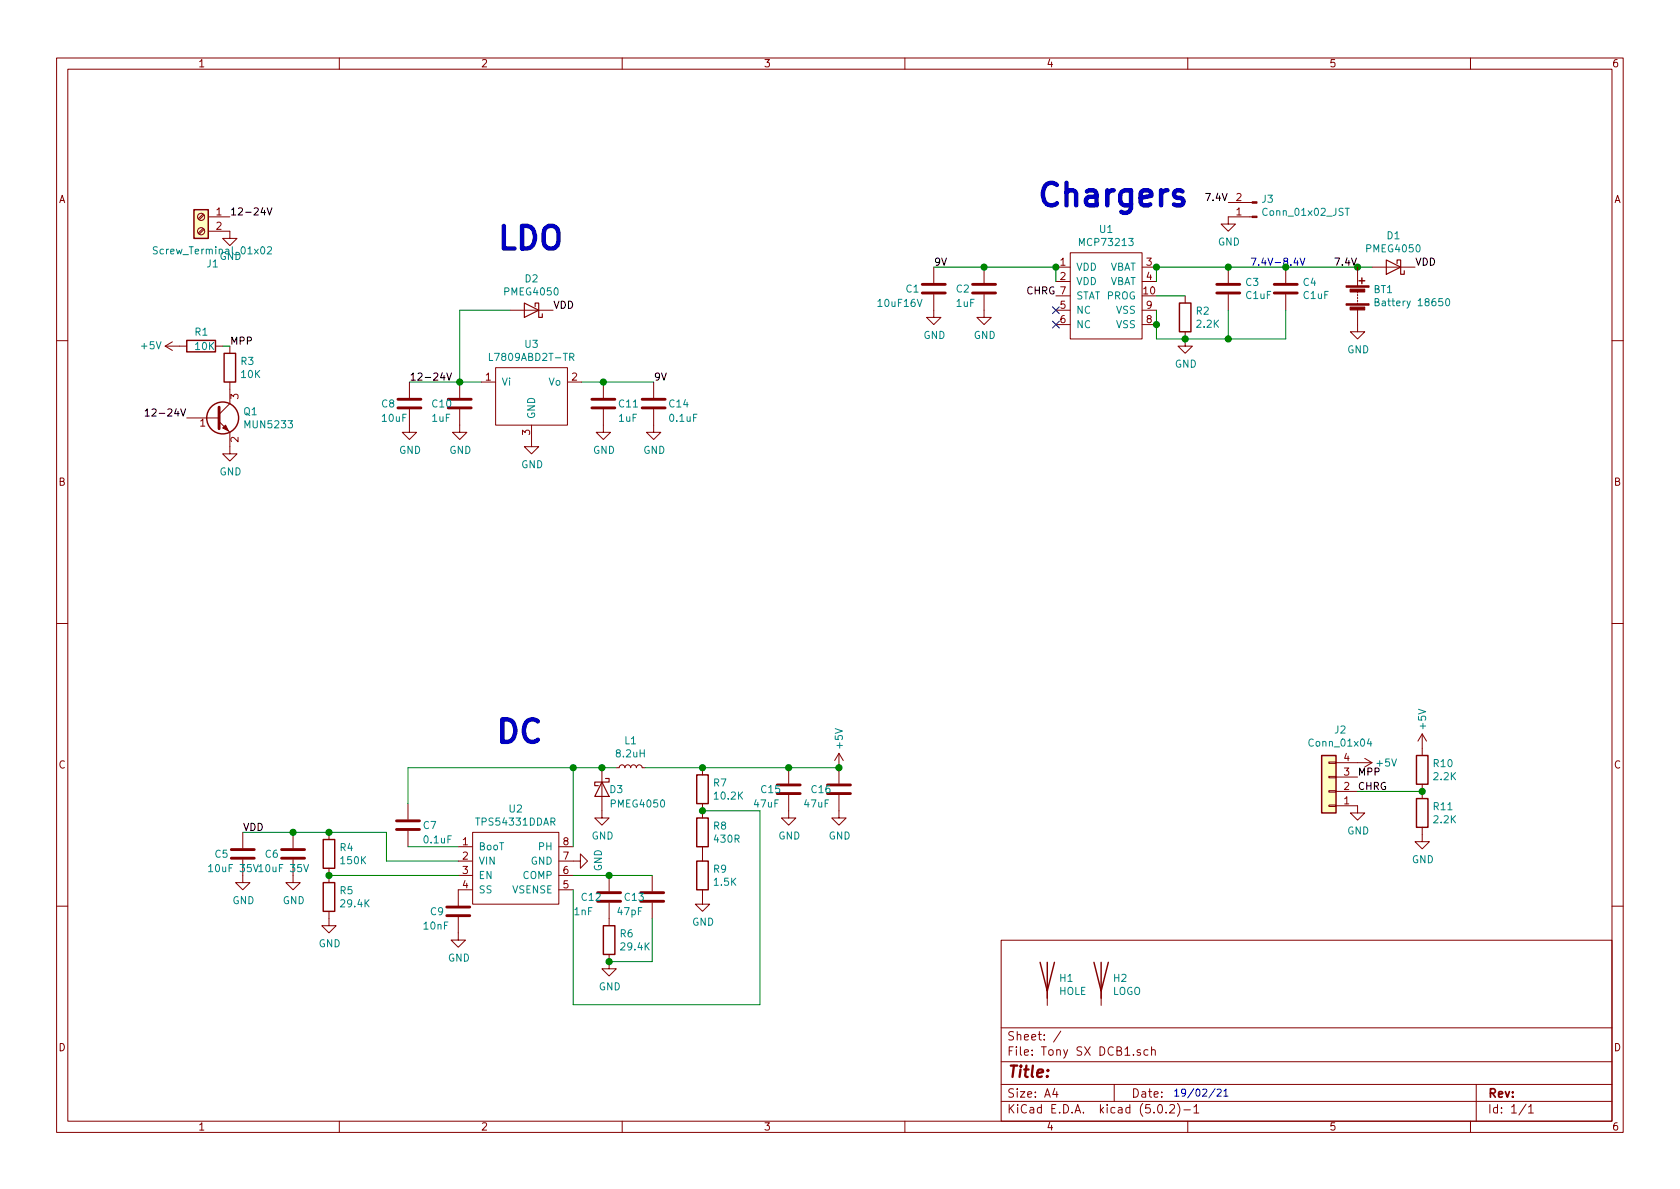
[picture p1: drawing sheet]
<svg xmlns="http://www.w3.org/2000/svg" width="297mm" height="210mm" viewBox="0 0 297 210" stroke-linecap="round" stroke-linejoin="round" font-family="sans-serif">
<g fill="none" stroke="#840000" stroke-width=".18">
<path d="M10 10.3h277v189.9h-277zM12 12.2h273v186.1h-273zM60 10.3v1.9M110 10.3v1.9M160 10.3v1.9M210 10.3v1.9M260 10.3v1.9M35.9 37.8l-.8 .9M36.1 38l-.9 .9M36.8 38.3h3.8M217.2 35.8h4.2M221.4 38.3h-4.2v1.3h1.2l-1.2 1.3-1.3-1.3h1.3"/>
<path d="M35.9 40.4l-.8 .8M36.1 40.6l-.9 .8M36.8 40.9h3.8v1.3h1.3l-1.3 1.2-1.2-1.2h1.2M90.2 54.9h7.6M165.1 52.1v4h1.3l-1.3 1.3-1.3-1.3h1.3M165.1 47.2v2.8M174 52.1v4h1.3l-1.3 1.3-1.3-1.3h1.3M174 47.2v2.8M186.7 47.2h2.5M186.7 49.8h2.5M186.7 54.9h2.5M186.7 57.4h2.5"/>
<path d="M186.7 52.3h2.5M189.2 44.7h12.7v15.2h-12.7zM201.9 47.2h2.6M201.9 49.8h2.6M201.9 54.9h2.6M201.9 57.4h2.6M209.5 58.7v2.5h1.3l-1.3 1.3-1.2-1.3h1.2M209.5 52.3v1.3M217.2 47.2v2.8M217.2 52.1v2.8M227.3 47.2v2.8M227.3 52.1v2.8"/>
<path d="M240 54.9v3.8h1.3l-1.3 1.2-1.2-1.2h1.2M240 47.2v3.3M240 51.6v.2M240 52.1v.2M240 52.6v.2M240 53.1v.2M240 53.6v.2M242.6 47.2h7.6M10 60.2h2M29.2 61.2h3.8M29.2 61.2l1.3 .8M30.5 60.4l-1.3 .8"/>
<path d="M33 73.9h5.7M38.1 61.2h1.3M38.7 74.5l1.9 1.9v3.9h1.3l-1.3 1.2-1.2-1.2h1.2M40.6 67.6v3.8l-1.9 1.9M40.6 61.2v1.3M72.4 72.4v4h1.3l-1.3 1.3-1.3-1.3h1.3M72.4 67.6v2.8M81.3 72.4v4h1.2l-1.2 1.3-1.3-1.3h1.3M81.3 67.6v2.8M85.1 67.6h2.5M87.6 65h12.7v10.2h-12.7zM94 75.2v3.8h1.2l-1.2 1.3-1.3-1.3h1.3"/>
<path d="M100.3 67.6h2.6M106.7 72.4v4h1.2l-1.2 1.3-1.3-1.3h1.3M106.7 67.6v2.8M115.6 72.4v4h1.2l-1.2 1.3-1.3-1.3h1.3M115.6 67.6v2.8M285 60.2h2M10 110.3h2M285 110.3h2M106.4 135.8v8.8h1.3l-1.3 1.3-1.2-1.3h1.2M109 135.8h.5l.1-.4 .3-.2 .4 .2 .2 .4 .1-.4 .3-.2 .4 .2 .2 .4 .1-.4 .3-.2 .4 .2 .2 .4 .1-.4 .3-.2 .5 .2 .1 .4h.5M124.2 135.8v1.2M139.4 135.8v2.8"/>
<path d="M148.3 133.2v5.4M148.3 133.2l-.7 1.3M148.3 133.2l.8 1.3M234.9 134.7h1.3v.3h-1.3zM234.9 137.3h1.3v.2h-1.3zM234.9 139.8h1.3v.3h-1.3zM236.2 139.9h3.8M236.2 137.4h3.8M236.2 134.9h6.4M241.3 134.1l1.3 .8M242.6 134.9l-1.3 .7M251.5 129.8v3.8"/>
<path d="M251.5 138.7v2.5M251.5 129.8l-.8 1.3M251.5 129.8l.7 1.3M42.9 152v4.1h1.3l-1.3 1.2-1.2-1.2h1.2M42.9 147.2v2.8M51.8 152v4.1h1.3l-1.3 1.2-1.3-1.2h1.3M51.8 147.2v2.8M58.2 147.2v1.3M58.2 153.5v2.6M72.1 142.1v2.8M72.1 146.9v2.8M81 149.7h2.6"/>
<path d="M81 152.3h2.6M81 154.8h2.6M83.6 147.2h15.2v12.7h-15.2zM83.6 157.3h-2.6v2.8M98.8 152.3h3.8v-1.3l1.3 1.3-1.3 1.2v-1.2M98.8 149.7h2.5M98.8 154.8h2.5M98.8 157.3h2.5M107.7 154.8v2.8M107.7 159.6v4.1M115.3 154.8v2.8M115.3 159.6v2.8"/>
<path d="M124.2 157.3v2.6h1.3l-1.3 1.3-1.3-1.3h1.3M124.2 142.1v2.5M124.2 149.7v2.6M139.4 140.6v4h1.3l-1.3 1.3-1.2-1.3h1.2M148.3 140.6v4h1.3l-1.3 1.3-1.2-1.3h1.2M234.9 142.4h1.3v.2h-1.3zM236.2 142.5h3.8v1.3h1.3l-1.3 1.2-1.2-1.2h1.2M251.5 146.3v2.5h1.2l-1.2 1.3-1.3-1.3h1.3M10 160.2h2M58.2 161.2v2.5h1.2l-1.2 1.3-1.3-1.3h1.3M81 162.2v4h1.3l-1.3 1.3-1.2-1.3h1.2M107.7 168.8v2.5h1.3l-1.3 1.3-1.3-1.3h1.3"/>
<path d="M177 166.3h108v32h-108zM185.2 175.3v2.5M194.7 175.3v2.5M285 160.2h2M60 198.3v1.9M110 198.3v1.9M160 198.3v1.9M177 194.8h108M177 191.8h108M177 187.8h108M177 181.8h108M186.5 192.5l-.4 1h1"/>
<path d="M186.8 193v1M187.6 182.3l-1.3 2M197 191.8v3M201.6 185.7a.37 .37 0 0 0-.6 .1l.1 .2 .5 .2 .1 .1-.2 .3-.5-.1M203 185.7l-.5-.1-.2 .3v.6l.2 .1 .5-.1M203.6 185.7h.1a.37 .37 0 0 1 .6 .1v.8M203.6 185.1v1.5M204.8 195.5l.4-.2a.94 .94 0 0 1 0 1.5 .79 .79 0 0 1-.4-1.3zM206.2 196.7v.1M206.8 195.5l.2-.2h.4l.2 .2 .1 .3-.1 .2-.8 .8h.9M208.2 195.1a1.71 1.71 0 0 1 0 2.3M209.3 196.3h1.2"/>
<path d="M210 198.3v1.9M211.1 195.8l.4-.5v1.5M211.1 196.8h.9M260 198.3v1.9M261 191.8v6.5M269.8 195.2l-1.2 2M270.3 195.8l.4-.5v1.5M270.3 196.8h.8"/>
<circle cx="35.6" cy="38.3" r=".63"/>
<circle cx="35.6" cy="40.9" r=".63"/>
</g>
<g fill="#ffffc2" stroke="#ffffc2" stroke-width=".18">
<path d="M233.7 133.6h2.5v10.2h-2.5z"/>
<path d="M34.3 37.1h2.5v5.1h-2.5z"/>
</g>
<g fill="none" stroke="#840000" stroke-width=".25">
<path d="M34.3 37.1h2.5v5.1h-2.5zM208.5 53.6h2.1v5.1h-2.1zM240.3 49.7h1M240.8 49.1v1.1M33 60.2h5.1v2h-5.1zM39.6 62.5h2.1v5.1h-2.1zM123.2 137h2v5.1h-2zM233.7 133.6h2.5v10.2h-2.5zM250.4 133.6h2.1v5.1h-2.1zM57.1 148.5h2.1v5h-2.1zM57.1 156.1h2.1v5.1h-2.1zM123.2 144.6h2v5.1h-2z"/>
<path d="M123.2 152.3h2v5h-2zM250.4 141.2h2.1v5.1h-2.1zM106.7 163.7h2v5.1h-2zM183.9 170.2l1.3 5.1 1.2-5.1M185.2 170.2v6.3M193.4 170.2l1.3 5.1 1.3-5.1M194.7 170.2v6.3"/>
<circle cx="39.4" cy="73.9" r="2.82"/>
</g>
<g fill="none" stroke="#008484" stroke-width=".18">
<path d="M237.8 36.8h.8M27.8 43.7l-.5-.1-.1 .2v.4l.6 .2v.3l-.2 .2h-.5M47.3 43.8l.5-.2 .2 .4v.2l-.8 .7h.8M243.1 53.4h.6v-.5l-.6-.1v1.3h.5l.3-.3v-.2l-.3-.2M255.7 52.9l.2-.1a.69 .69 0 0 1 .4 .6 .69 .69 0 0 1-.4 .7l-.2-.2-.1-.3zM86.5 62.5v1.2h.6M100.7 63.1h.6l.2-.2-.1-.3-.2-.1h-.5v1.2M101 63.1l.5 .6M242.1 130.6l-.3 .9h.7M242.4 131.1v.8M36.9 153.2l.4-.3v1.2M36.9 154.1h.7"/>
<path d="M53.7 152.9l.4 1.2 .5-1.2"/>
</g>
<g fill="none" stroke="#840000" stroke-width=".51">
<path d="M163.1 51.8h4M163.1 50.3h4M172 51.8h4M172 50.3h4M215.1 51.8h4.1M215.1 50.3h4.1M225.3 51.8h4.1M225.3 50.3h4.1M38.7 72v3.8M70.4 72.1h4M70.4 70.6h4M79.2 72.1h4.1"/>
<path d="M79.2 70.6h4.1M104.6 72.1h4.1M104.6 70.6h4.1M113.5 72.1h4.1M113.5 70.6h4.1M137.4 138.8h4.1M146.3 138.8h4.1M40.9 151.8h4.1M40.9 150.2h4.1M49.8 151.8h4M49.8 150.2h4M70.1 146.7h4.1"/>
<path d="M70.1 145.2h4.1M105.7 159.4h4M105.7 157.9h4M113.3 159.4h4M113.3 157.9h4M137.4 140.3h4.1M146.3 140.3h4.1M79 161.9h4.1M79 160.4h4.1"/>
</g>
<path d="M209.1 33.9l-.4-.3h-.6l-.4 .3-.1 .3 .1 .6 .4 .2h.6l.4 .2 .2 .4-.2 .5-.4 .2h-.8l-.3-.2" fill="none" stroke="#0000c2" stroke-width=".79"/>
<path d="M229.1 45.6l-.3 .9h.8M229.9 45.6l.4 1.3 .4-1.3M214.8 192.5l-1.1 1.7M215.2 192.7l.5-.1 .2 .3-.8 .9h.8M216.4 192.9l.4-.3v1.2M216.4 193.8h.7" fill="none" stroke="#0000c2" stroke-width=".18"/>
<path d="M186.1 56.8l1.2 1.2M186.1 54.2l1.2 1.3M187.3 56.8l-1.2 1.2M187.3 54.2l-1.2 1.3" fill="none" stroke="#000084" stroke-width=".18"/>
<path d="M92.7 53.6l2.5 1.3-2.5 1.2zM94.6 54.2v-.6h.6v2.5h.7v-.6M245.1 46l2.5 1.2-2.5 1.3zM247 46.6v-.6h.6v2.5h.7v-.6M106.4 138.3l1.3 2.5h-2.5zM107.1 137.7h.6v.6h-2.5v.6h.6" fill="none" stroke="#840000" stroke-width=".2"/>
<g fill="none" stroke="#008400" stroke-width=".18">
<path d="M90.2 54.9h-8.9v12.7M165.1 47.2h21.6v2.6M204.5 54.9v5h22.8v-5M204.5 52.3h5M217.2 54.9v5M242.6 47.2h-38.1v2.6M39.4 61.2h1.2M72.4 67.6h12.7M102.9 67.6h12.7M101.3 135.8v13.9M109 135.8h-36.9v6.3M114 135.8h34.3"/>
<path d="M240 139.9h11.5M42.9 147.2h25.4v5.1h12.7M58.2 154.8h22.8M72.1 149.7h8.9M101.3 154.8h14M124.2 143.4h10.2v34.3h-33.1v-20.4M115.3 162.4v7.6h-7.6"/>
</g>
<g fill="#008400" stroke="#008400" stroke-width=".25">
<circle cx="81.3" cy="67.6" r=".51"/>
<circle cx="58.2" cy="154.8" r=".51"/>
<circle cx="58.2" cy="147.2" r=".51"/>
<circle cx="51.8" cy="147.2" r=".51"/>
<circle cx="101.3" cy="135.8" r=".51"/>
<circle cx="106.4" cy="135.8" r=".51"/>
<circle cx="107.7" cy="154.8" r=".51"/>
<circle cx="107.7" cy="170" r=".51"/>
<circle cx="124.2" cy="143.4" r=".51"/>
<circle cx="124.2" cy="135.8" r=".51"/>
<circle cx="139.4" cy="135.8" r=".51"/>
<circle cx="148.3" cy="135.8" r=".51"/>
<circle cx="251.5" cy="139.9" r=".51"/>
<circle cx="106.7" cy="67.6" r=".51"/>
<circle cx="209.6" cy="59.9" r=".51"/>
<circle cx="204.5" cy="57.4" r=".51"/>
<circle cx="204.5" cy="47.2" r=".51"/>
<circle cx="217.2" cy="47.2" r=".51"/>
<circle cx="227.3" cy="47.2" r=".51"/>
<circle cx="217.2" cy="59.9" r=".51"/>
<circle cx="174" cy="47.2" r=".51"/>
<circle cx="186.7" cy="47.2" r=".51"/>
<circle cx="240" cy="47.2" r=".51"/>
</g>
<g fill="#840000" stroke="#840000" stroke-width=".18">
<path d="M39.4 75.7l.5-.5 .5 1z"/>
<path d="M221.4 35.7h.8v.2h-.8z"/>
<path d="M221.4 38.2h.8v.3h-.8z"/>
<path d="M238 53.7h4.1v.3h-4.1z"/>
<path d="M238 50.5h4.1v.3h-4.1z"/>
<path d="M238.7 54.3h2.6v.5h-2.6z"/>
<path d="M238.7 51.1h2.6v.5h-2.6z"/>
</g>
<path d="M46.5 36.7l-.3 .9h.7M47.2 36.7l.5 1.3 .4-1.3M25.7 72.7l.3-.4v1.3M25.7 73.6h.7M26.9 72.4l.5-.1 .2 .1v.3v.2l-.8 .7h.8M78.2 65.9l-.3 .9h.8M79 66l.4 1.2 .4-1.2" fill="none" stroke="#000" stroke-width=".18"/>
<g font-size="5.6" fill="#0000c2">
<text x="183.1" y="36.5">Chargers</text>
<text x="87.6" y="44.1">LDO</text>
<text x="87.4" y="131.4">DC</text>
</g>
<text font-size="2.8" fill="#840000" x="178" y="190.5">Title:</text>
<g font-size="2.1" fill="#840000">
<text x="178" y="184">Sheet: /</text>
<text x="178" y="186.7">File: Tony SX DCB1.sch</text>
<text x="178" y="196.9">KiCad E.D.A. kicad (5.0.2)-1</text>
<text x="178" y="194.1">Size: A4</text>
<text x="200" y="194.1">Date:</text>
<text x="263" y="194.1">Rev:</text>
<text x="263" y="196.9">Id: 1/1</text>
</g>
<g font-size="1.8" fill="#840000">
<text x="35" y="11.9">1</text>
<text x="85" y="11.9">2</text>
<text x="135" y="11.9">3</text>
<text x="185" y="11.9">4</text>
<text x="235" y="11.9">5</text>
<text x="285" y="11.9">6</text>
<text x="10.4" y="35.9">A</text>
<text x="218.6" y="35.6">2</text>
<text x="285.4" y="35.9">A</text>
<text x="38.3" y="38.1">1</text>
<text x="38.3" y="40.6">2</text>
<text x="218.6" y="38.1">1</text>
<text x="187.5" y="47">1</text>
<text x="202.7" y="47">3</text>
<text x="187.5" y="49.5">2</text>
<text x="202.2" y="52.1">10</text>
<text x="202.7" y="49.5">4</text>
<text x="187.5" y="54.6">5</text>
<text x="187.5" y="57.1">6</text>
<text x="202.7" y="57.1">8</text>
<text x="202.7" y="54.6">9</text>
<text x="42.2" y="70.6" transform="rotate(-90 42.2 70.6)">3</text>
<text x="85.9" y="67.3">1</text>
<text x="101.1" y="67.3">2</text>
<text x="35.4" y="75.4">1</text>
<text x="93.7" y="76.9" transform="rotate(-90 93.7 76.9)">3</text>
<text x="42.2" y="78.2" transform="rotate(-90 42.2 78.2)">2</text>
<text x="10.4" y="85.9">B</text>
<text x="285.4" y="85.9">B</text>
<text x="10.4" y="135.9">C</text>
<text x="237.6" y="137.2">3</text>
<text x="237.6" y="134.6">4</text>
<text x="285.4" y="135.9">C</text>
<text x="237.6" y="142.2">1</text>
<text x="237.6" y="139.7">2</text>
<text x="81.8" y="149.5">1</text>
<text x="99.6" y="149.5">8</text>
<text x="81.8" y="152">2</text>
<text x="81.8" y="154.6">3</text>
<text x="99.6" y="154.6">6</text>
<text x="99.6" y="152">7</text>
<text x="81.8" y="157.1">4</text>
<text x="99.6" y="157.1">5</text>
<text x="10.4" y="185.9">D</text>
<text x="285.4" y="185.9">D</text>
<text x="35" y="199.9">1</text>
<text x="85" y="199.9">2</text>
<text x="135" y="199.9">3</text>
<text x="185" y="199.9">4</text>
<text x="235" y="199.9">5</text>
<text x="285" y="199.9">6</text>
</g>
<g font-size="1.8">
<text x="213.5" y="35.6">7.4V</text>
<text x="40.6" y="38.1">12-24V</text>
<text x="165.1" y="47">9V</text>
<text x="236.4" y="47">7.4V</text>
<text x="250.2" y="47">VDD</text>
<text x="181.5" y="52.1">CHRG 7</text>
<text x="97.8" y="54.6">VDD</text>
<text x="40.6" y="61">MPP</text>
<text x="72.4" y="67.3">12-24V</text>
<text x="115.6" y="67.3">9V</text>
<text x="27.3" y="73.7">12-24V</text>
<text x="240" y="137.2">MPP</text>
<text x="240" y="139.7">CHRG</text>
<text x="42.9" y="146.9">VDD</text>
</g>
<g font-size="1.8" fill="#008484">
<text x="223.2" y="35.9">J3</text>
<text x="194.5" y="41.2">U1</text>
<text x="223.5" y="38.2">Conn_01x02_JST</text>
<text x="27.8" y="45">Screw_Terminal_01x02</text>
<text x="36.6" y="47.3">J1</text>
<text x="38.8" y="46">GND</text>
<text x="190.2" y="47.9">VDD</text>
<text x="191.2" y="43.5">MCP73213</text>
<text x="196.1" y="47.9">VBAT</text>
<text x="215.3" y="43.4">GND</text>
<text x="241.8" y="44.6">PMEG4050</text>
<text x="245.3" y="42.3">D1</text>
<text x="89.4" y="52.2">PMEG4050</text>
<text x="92.9" y="49.9">D2</text>
<text x="160.2" y="51.7">C1</text>
<text x="169.1" y="51.7">C2</text>
<text x="190.2" y="50.4">VDD</text>
<text x="190.2" y="53">STAT PROG</text>
<text x="196.1" y="50.4">VBAT</text>
<text x="220.3" y="50.6">C3</text>
<text x="220.3" y="52.9">C1uF</text>
<text x="230.5" y="50.6">C4</text>
<text x="230.5" y="52.9">C1uF</text>
<text x="242.9" y="51.8">BT1</text>
<text x="34.5" y="59.4">R1</text>
<text x="155.4" y="54.3">10uF16V</text>
<text x="163.3" y="59.9">GND</text>
<text x="169.1" y="54.3">1uF</text>
<text x="172.2" y="59.9">GND</text>
<text x="190.2" y="55.5">NC</text>
<text x="190.2" y="58">NC</text>
<text x="197.4" y="58">VSS</text>
<text x="197.4" y="55.5">VSS</text>
<text x="211.5" y="55.6">R2</text>
<text x="211.7" y="58">2.2K</text>
<text x="244" y="54.1">Battery 18650</text>
<text x="25.1" y="61.8">+5V</text>
<text x="34.6" y="61.9">10K</text>
<text x="42.6" y="64.5">R3</text>
<text x="87" y="63.8">L7809ABD2T-TR</text>
<text x="92.9" y="61.5">U3</text>
<text x="207.7" y="65">GND</text>
<text x="238.2" y="62.5">GND</text>
<text x="42.7" y="66.8">10K</text>
<text x="88.6" y="68.2">Vi</text>
<text x="97.1" y="68.2">Vo</text>
<text x="43.1" y="73.4">Q1</text>
<text x="43.5" y="75.7">MUN5233</text>
<text x="67.5" y="72.1">C8</text>
<text x="67.6" y="74.6">10uF</text>
<text x="76.4" y="74.6">1uF</text>
<text x="76.5" y="72.1">C10</text>
<text x="94.6" y="74.2" transform="rotate(-90 94.6 74.2)">GND</text>
<text x="109.4" y="74.6">1uF</text>
<text x="109.5" y="72.1">C11</text>
<text x="118.4" y="72.1">C14</text>
<text x="118.5" y="74.6">0.1uF</text>
<text x="70.6" y="80.3">GND</text>
<text x="79.5" y="80.3">GND</text>
<text x="92.2" y="82.8">GND</text>
<text x="104.9" y="80.3">GND</text>
<text x="113.7" y="80.3">GND</text>
<text x="38.8" y="84.1">GND</text>
<text x="110.5" y="131.6">L1</text>
<text x="236" y="129.7">J2</text>
<text x="252.1" y="128.8" transform="rotate(-90 252.1 128.8)">+5V</text>
<text x="109.1" y="133.9">8.2uH</text>
<text x="149" y="132.3" transform="rotate(-90 149 132.3)">+5V</text>
<text x="231.7" y="132">Conn_01x04</text>
<text x="243.5" y="135.6">+5V</text>
<text x="253.5" y="135.7">R10</text>
<text x="253.6" y="138">2.2K</text>
<text x="90.1" y="143.7">U2</text>
<text x="107.8" y="140.3">D3</text>
<text x="108.2" y="142.8">PMEG4050</text>
<text x="126.2" y="139.1">R7</text>
<text x="126.4" y="141.4">10.2K</text>
<text x="133.4" y="142.8">47uF</text>
<text x="134.6" y="140.3">C15</text>
<text x="142.3" y="142.8">47uF</text>
<text x="143.5" y="140.3">C16</text>
<text x="253.5" y="143.3">R11</text>
<text x="74.9" y="146.6">C7</text>
<text x="75.1" y="149.1">0.1uF</text>
<text x="84.5" y="146">TPS54331DDAR</text>
<text x="104.6" y="148.5">GND</text>
<text x="126.2" y="146.7">R8</text>
<text x="126.4" y="149">430R</text>
<text x="137.6" y="148.5">GND</text>
<text x="146.5" y="148.5">GND</text>
<text x="238.2" y="147.6">GND</text>
<text x="253.6" y="145.6">2.2K</text>
<text x="37.3" y="154.2">10uF 35V 10uF 35V</text>
<text x="38" y="151.7">C5</text>
<text x="46.9" y="151.7">C6</text>
<text x="60.1" y="150.5">R4</text>
<text x="60.4" y="152.8">150K</text>
<text x="84.6" y="150.4">BooT</text>
<text x="84.6" y="152.9">VIN</text>
<text x="84.6" y="155.4">EN</text>
<text x="92.5" y="155.4">COMP</text>
<text x="93.9" y="152.9">GND</text>
<text x="95.3" y="150.4">PH</text>
<text x="106.4" y="154.1" transform="rotate(-90 106.4 154.1)">GND</text>
<text x="126.2" y="154.3">R9</text>
<text x="249.6" y="152.6">GND</text>
<text x="41.1" y="159.9">GND</text>
<text x="50" y="159.9">GND</text>
<text x="60.1" y="158.1">R5</text>
<text x="60.4" y="160.4">29.4K</text>
<text x="76.1" y="161.8">C9</text>
<text x="84.6" y="158">SS</text>
<text x="90.6" y="158">VSENSE</text>
<text x="101.6" y="161.8">1nF</text>
<text x="102.9" y="159.3">C12</text>
<text x="109.3" y="161.8">47pF</text>
<text x="110.5" y="159.3">C13</text>
<text x="126.3" y="156.6">1.5K</text>
<text x="56.3" y="167.5">GND</text>
<text x="75" y="164.4">10nF</text>
<text x="109.7" y="165.8">R6</text>
<text x="122.4" y="163.7">GND</text>
<text x="79.2" y="170">GND</text>
<text x="109.9" y="168.1">29.4K</text>
<text x="187.4" y="173.6">H1</text>
<text x="197" y="173.6">H2</text>
<text x="105.9" y="175.1">GND</text>
<text x="187.2" y="175.9">HOLE</text>
<text x="196.7" y="175.9">LOGO</text>
</g>
<g font-size="1.8" fill="#0000c2">
<text x="221" y="47">7.4V-8.4V</text>
<text x="207.4" y="193.9">19/02/21</text>
</g>
</svg>
